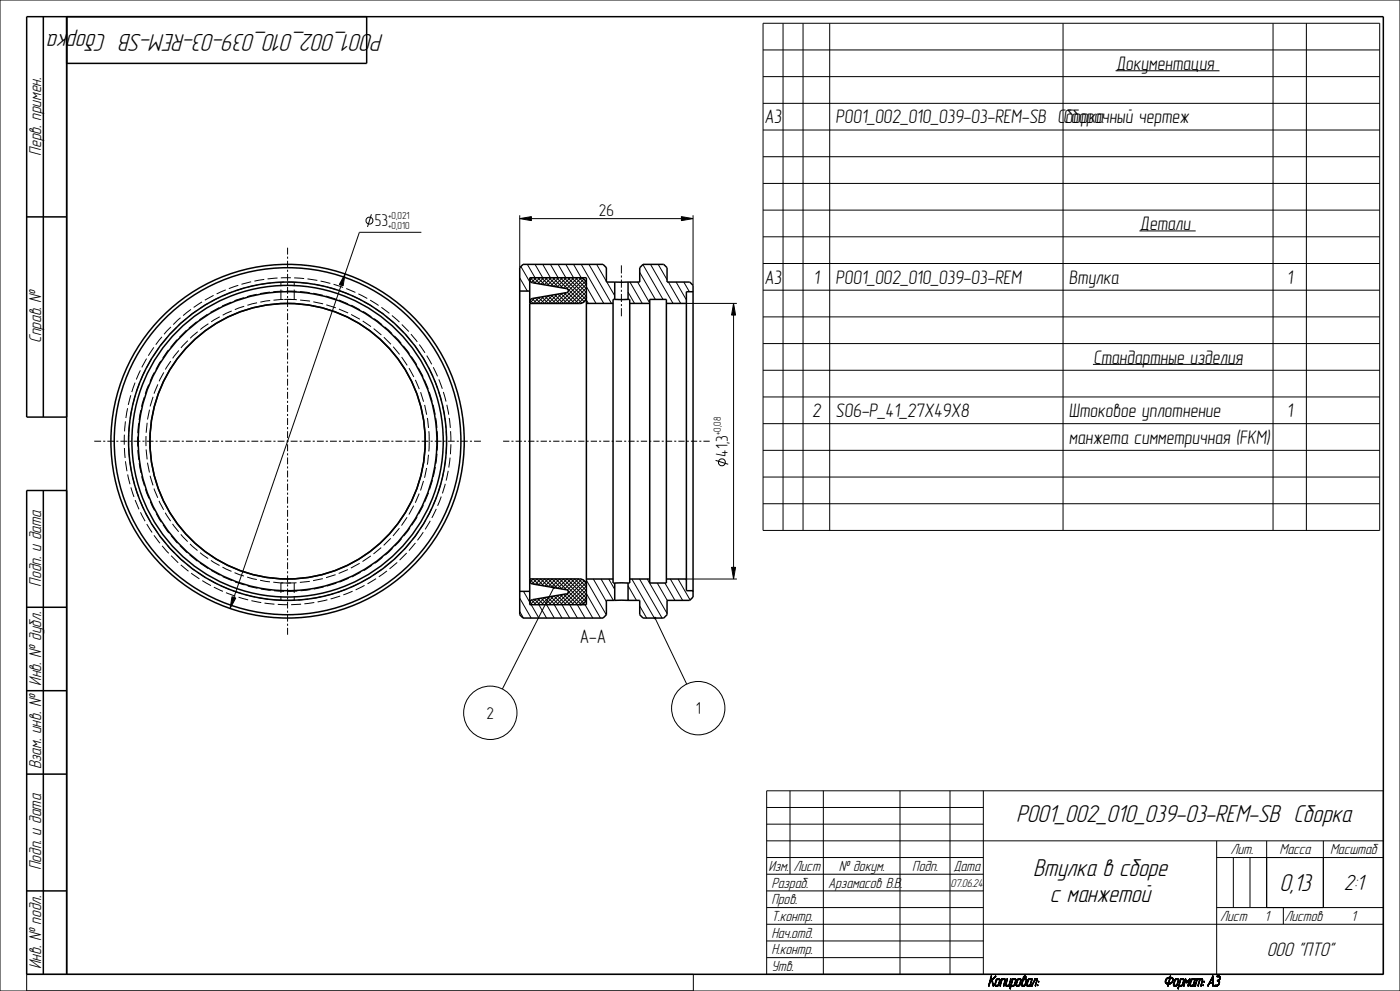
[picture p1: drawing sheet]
<svg xmlns="http://www.w3.org/2000/svg" width="420mm" height="297mm" viewBox="0 0 420 297" stroke-linecap="round" stroke-linejoin="round" font-family="sans-serif">
<g fill="#000">
<path d="M155.9 65.5l3.5-.6v1.2zM204.4 64.9l3.5 .6-3.5 .6zM103.5 82.1l-.6 3.5-1.1-.4zM220.1 90.9l.6 3.5h-1.2zM165.9 176l.4-.1v.4l-.4-.1zM219.5 170h1.2l-.6 3.5zM69.6 178.8l1.1 .4-1.7 3.1zM196.3 185.1l.4-.1v.4l-.4-.1zM349.5 294.1l.3-.1zM349.5 294.2l.3-.1zM349.5 294.4h.3zM349.6 294l.2-.2z"/>
<path d="M349.6 294.5h.3zM349.6 293.8l.3-.1zM349.6 294.6h.4zM349.7 293.6l.3-.1zM349.7 294.6h.4zM349.8 293.5l.2-.1zM349.5 294.1h.3zM349.5 294.2l.3 .1zM349.6 294h.2zM349.6 293.8h.2l-.2 .2zM349.9 293.3h.4zM349.7 293.6l.2 .1-.3 .1z"/>
<path d="M349.9 294.8h1.3zM349.8 293.5h.2l-.3 .1zM350 293.2h.5zM349.8 293.5l.3-.2zM349.9 293.3h.2l-.3 .2zM349.8 294.7h.5zM350.2 293.1h1.6zM350.1 294.9l.9-.1zM349.8 294.7h.7zM350.6 294.9l-.1 .5h-.2zM350.3 295.5l.2-.1zM350.3 295.5h.2z"/>
<path d="M350.4 293h1.3zM349.9 293.3l.5-.1zM350.2 294.9l.8-.1zM351.1 293.2l-.4 1.5h-.2zM349.8 294.7h.9zM350.5 292.9h1zM350.3 295.4h.2zM350.5 293.2l1.3-.1zM350.4 294.9l.6-.1zM350.4 294.9h.2l-.3 .5zM349.8 294.7h1.1zM350.6 293.2l1.2-.1z"/>
<path d="M350.6 294.9l.4-.1zM350.8 294.9l.2-.1zM351.2 292.6l-.3 .3zM350.5 292.9h.6zM350.5 292.9h.4zM350.9 294.7l.6-.1zM351 292.6h.2zM351 292.5h.2zM350.8 293.2l1-.1zM350.8 293.2h.3l-.6 1.5zM350.5 292.9h.8zM350.1 294.9l1-.1z"/>
<path d="M349.9 294.8h1.2zM351.2 294.6l.5-.1zM351 292.6h.2l-.3 .3zM351.1 293.2l.7-.1zM349.8 294.7h1.6zM349.9 294.8l1.5-.1zM351.3 293.2l.5-.1zM351.4 293.2h.5zM351.5 294.4l.3-.1-.4 .2zM351.4 294.5l.4-.2zM350.4 293l1.1-.1zM351 294.6h.5z"/>
<path d="M351.6 294.3l.3-.1zM351.5 293.2h.4zM351.6 293.3h.4zM350.2 293.1l1.5-.1zM351.7 294.1l.2-.1zM351.3 294.5h.4zM351.7 293.3l.3 .1zM351.7 294l.3-.2zM351.8 293.4l.2 .1zM351.8 293.8l.2-.1zM350 293.2l1.8-.1zM351.8 293.6l.2-.1z"/>
<path d="M351.8 293.7l.2-.1zM351.6 294.3h.2zM351.7 294.1l.2 .1zM351.7 294h.2zM351.8 293.8h.2l-.3 .2zM352.6 293.8l-.4 1.3h-.2zM352 295.2h.3zM352 295.3h.4zM351.8 293.6h.2zM351.8 293.7h.2zM352 295.4l1.2-.1zM352.1 295.5l1-.1z"/>
<path d="M352.2 295.5h.8zM352 295.2l.2-.1zM352 295.1h.2zM352 295.3h.3zM352.3 293.8l.3-.1zM352.3 295.5h.6zM352.3 293.7h.4zM352.4 293.6h.3zM352 295.4l.8-.1zM352.5 293.5l1-.1zM352.5 293.5h1.1zM352.3 293.8h.3l-.6 1.3z"/>
<path d="M352.3 293.7h.3zM352.4 293.6l.3 .1zM352.7 293.4h.8zM352.8 295.5h.1zM352.5 293.6l1.1-.1zM352.4 293.6h.4zM352.8 295.3l.4-.1zM352.7 293.4h.6zM352.7 293.4h.2zM352.2 295.5h.7zM353 295.2h.3zM352.1 295.5h.9z"/>
<path d="M353.1 295.2l.2-.1zM353.6 293.8l-.3 1.3h-.2zM352 295.4h1.1zM352.8 293.6l.8-.1zM353.2 293.6h.4zM352.9 295.3l.3-.1zM352.7 293.4h.7zM353.1 295.1h.2zM353.7 295.5l-.2 .8h-.1zM353.4 296.3h.1zM353.3 293.6h.3zM353.4 293.7l.2-.1z"/>
<path d="M353.4 293.7h.2zM353.4 293.8l.2-.1zM352.6 293.4h.9zM353.4 293.8h.2l-.5 1.3zM353.8 295.3h.6l-.7 .2zM353.8 295.3l-.4 1zM354 293.5h1.2zM354.1 293.4h1zM354.1 293.4h.8zM354.2 293.6l-.8 2.7zM354 293.5l.2 .1-.8 2.7zM353.7 295.5h.9z"/>
<path d="M354.4 295.5h.2zM353.7 295.5l.8-.2zM354.5 295.3l.4-.1zM353.7 295.5l1.1-.2zM354.6 295.2h.3zM354.7 295.2l.2-.1zM355.3 293.8l-.4 1.3h-.2zM353.7 295.5l1-.1zM354.2 293.6l1-.1zM354.9 293.6h.4zM354.7 295.2h.2zM354.1 293.4h.9z"/>
<path d="M354.7 295.1h.2zM355 293.6h.3zM355 293.7l.3-.1zM355 293.7h.3zM355 293.8l.3-.1zM355.7 293.8l-.4 1.6h-.2zM355.1 295.4h.2zM355.1 295.5h.2zM355 293.8h.3l-.6 1.3zM355.1 295.4l.2 .1zM355.6 293.4h.1zM355.5 293.5l.2-.1v.4z"/>
<path d="M355.7 293.4l.4 .8-.4-.4zM355.5 293.5l.2 .3-.6 1.6zM356.1 294.2l.6-.4-.8 .7zM355.9 294.5l.8-.7zM355.7 293.8l.4 .4-.2 .3zM355.9 294.5h.2zM357.1 293.5l-.8 1.9 .4-1.6zM357.1 293.5l-.5 1.9h-.3zM356.3 295.5l.3-.1zM356.4 295.5h.1zM356.3 295.5h.2zM356.3 295.4h.3z"/>
<path d="M356.9 293.4h.1zM357.5 293.8l-.4 1.3h-.2zM356.9 295.2h.3zM356.9 295.3h.4zM356.1 294.2l1-.8zM356.9 293.4h.1l-.9 .8zM356.1 294.2l1-.7zM357 295.5l.9-.1zM357.1 295.5l.8-.1zM356.9 295.2l.2-.1zM356.9 295.1h.2zM356.9 295.3h.3z"/>
<path d="M357.2 293.8l.3-.1zM357.2 295.5h.7zM357.2 293.7h.4zM357.3 293.6h.3zM356.9 295.4l.8-.1zM357.4 293.6l1.2-.1zM357.2 293.8h.3l-.6 1.3zM357.2 293.7h.3zM357.5 293.4h1.1zM357.3 293.6l.3 .1zM357.6 293.4h1zM357.7 295.5h.2z"/>
<path d="M357.3 293.6h.4zM357.4 293.6h.3zM357.7 295.3h.6zM356.9 295.4l1.4-.1zM357.6 293.4h.9zM357.6 293.4h.2zM357.8 295.3l.4-.1zM357.8 295.3h.4zM357.1 295.5h.8zM358 295.2h.2zM358.3 293.6l.3-.1-.6 1.6zM358.6 293.5l-.4 1.6h-.2z"/>
<path d="M356.9 295.4h1.4zM358 295.4h.3zM357 295.5l1-.1zM356.9 295.4h1.1zM358.1 295.4h.2zM358.1 295.5l.2-.1zM358.1 295.5h.2zM358 295.2l.2-.1zM358 295.1h.2zM357.9 295.2h.3zM357.7 295.3h.5zM357.7 293.6l.9-.1z"/>
<path d="M359.2 293.6l-.5 1.8h-.2zM358.5 295.4h.2zM358.5 295.5h.2zM357.4 293.5l1.2-.1zM358.5 295.4l.2 .1zM359 293.5h1.8zM359 293.4h1.7zM359 293.4h1.5zM359 293.5l.2 .1-.7 1.8zM360 293.6l-.4 1.8h-.2zM359.4 295.5l.2-.1zM359.4 295.5h.2z"/>
<path d="M359.4 295.5h.1zM359.4 295.4h.2zM359.2 293.6l1.6-.1zM359.8 293.6l1-.1zM359.8 293.6h.2l-.6 1.8zM360.2 295.5l.2-.1zM360.8 293.8l-.4 1.6h-.2zM360.2 295.5h.2zM360.2 295.4h.2zM360 293.6l.8-.1zM360.5 293.6h.3zM359 293.4h1.6z"/>
<path d="M360.6 293.7h.3zM360.6 293.8l.3-.1zM360.6 293.8h.2l-.6 1.6zM360.8 295.3h.3zM360.9 295.2h.2zM360.9 295.3l.2-.1zM360.9 295.4l.1-.1zM360.9 295.4h.1zM360.8 295.3h.2zM360.9 295.3h.2zM361.1 294.2l.2-.1zM361.1 294.2h.2z"/>
<path d="M361.1 294.3l.2-.1zM361.2 294.1h.1zM361.1 294.3h.2zM362.9 294.7l-.6 .7zM362.3 295.5l.2-.1zM362.3 295.4h.2zM363 294.4h.8l-.9 .3zM363 294.4l-.7 1zM363.7 292.6h.3zM363.7 293l-1.4 2.4zM364 292.6l-.2 1.8-.1-1.4zM363.8 292.6l.2-.1z"/>
<path d="M362.9 294.7l.9-.3v.3zM363.8 295.4h.2zM363.8 295.5h.2zM363.8 292.6h.2zM364 292.6l-1.7 2.8zM363.7 292.6h.3l-1.7 2.8zM363.8 295.4l.2 .1zM363.8 294.7l.2 .7h-.2zM364.4 295.4l1.1-.1zM364.3 295.4l1.2-.1zM364.3 295.4h1.1zM364.3 295.5l1.1-.1z"/>
<path d="M364.4 295.3h.7zM364.4 295.5h.8zM365 295.5h.2zM364.4 295.3h.6zM365.1 292.6h.9zM365.1 292.7h.9zM365.1 292.6h.7zM365.1 295.3l.5-.1zM365.1 293.9l.7 .1zM365.2 293.8l.6-.1zM365.2 293.9l.6-.2zM365.2 293.9h.6z"/>
<path d="M365.1 292.6l.5-.1zM365.2 294h.6zM364.3 295.5h.9zM365.2 293.8h.2zM365.3 295.2l.4-.1zM365.4 293.8l.4-.1zM365.4 294h.4zM365.4 295.1l.3-.1zM364.4 295.3h1.1zM365.5 293.7h.4zM365.5 295l.3-.1zM365.5 294.1l.3-.1z"/>
<path d="M365.6 294.1h.3zM365.9 294.4l-.1 .5h-.2zM365.2 295.3l.4-.1zM365.1 292.6l.7-.1zM365.6 294.1l.3 .1zM365.6 292.7h.4zM365.7 294.2l.2 .1zM365.7 294.4h.2zM365.2 293.9h.5zM365.7 294.3h.2zM365.7 294.4l.2-.1zM365.4 295.2l.3-.1z"/>
<path d="M365.7 293.6h.3zM365.7 292.7h.3zM365.7 292.8h.4zM365.5 295h.2zM365.8 293.5h.2zM365.8 292.8h.3zM365.6 294.9h.2zM365.8 293.4h.3zM365.8 293.4l.3-.2zM365.5 293.8l.3-.1zM365.8 292.9l.3-.1zM365.9 292.9h.2z"/>
<path d="M365.9 293h.2zM365.9 293.1l.2-.1zM365.9 293.2l.2-.1zM365.7 294.4h.2l-.3 .5zM365.6 293.7h.3zM365.8 293.5l.2 .1zM365.8 293.5l.2-.1zM365.8 293.4h.2zM365.9 293.2h.2l-.3 .2zM365.9 293l.2-.1zM365.9 293.1h.2z"/>
</g>
<g fill="none" stroke="#000" stroke-width=".3">
<path d="M0 0h420v297h-420zM228.9 7h185v152h-185zM228.9 15h185M234.9 7v152M240.9 7v152M248.9 7v152M318.9 7v152M381.9 7v152M391.9 7v152M228.9 23h185M228.9 31h185M228.9 39h185"/>
<path d="M334.7 21.2h31.1M228.9 47h185M228.9 55h185M111.4 64.2l-1.1 3.8M126.4 69.6h-18.6l-4.3 12.5M155.9 65.5l3.5-.6v1.2zM155.9 64.5v15.7M156.3 79.9l2.6 4.6M158.2 79.2l2.3 4M159.4 65.5h45M160.5 79.2l2.3 4M162.8 79.2l2.3 4"/>
<path d="M165.1 79.2l2.3 4M167.4 79.2l2.3 4M169.7 79.2l2.4 4M172.1 79.2l2.3 4M174.4 79.2l6.7 11.7M176.7 79.2l6.7 11.7M179 79.2l2.9 5.1M192.9 79.3l6 10.4M195.2 79.2l6.7 11.7M197.5 79.2l2.6 4.6M204.4 64.9l3.5 .6-3.5 .6zM207.9 64.5v21"/>
<path d="M228.9 63h185M228.9 71h185M228.9 79h185M341.8 69.2h16.9M102.4 85.4l-32.2 93.6M103.5 82.1l-.6 3.5-1.1-.4zM155.9 83.3l2.3 3.9M159 90l1 1M159 83.2l1.7 1.7M159.6 89.5l1.5 1.5M159.7 83.2l-.7 .8M160.2 83.2l1.9 1.9"/>
<path d="M160.4 89.3l-1.5 1.5M160.6 89.3l1.6 1.7M160.9 83.2l-1.4 1.4M161.3 83.2l2.1 2.2M161.8 89.1l-1.9 1.9M162 83.2l-1.6 1.6M162.4 83.2l2.4 2.4M163.1 83.2l-1.8 1.8M163.1 88.9l-2 2.1M163.6 83.2l2.6 2.6 2.6-2.6M164.3 83.2l-2 2M164.7 83.2l2.8 2.9"/>
<path d="M165.4 83.2l-2.1 2.1M165.4 88.5l2.5 2.5M165.8 83.2l3.1 3.1M165.9 88.4l-2.6 2.6-1.8-1.9M166.4 88.3l2.6 2.7M166.5 83.2l-2.3 2.3M166.9 83.2l7.7 7.6M167.2 88.2l-2.8 2.8-1.9-2M167.3 88.1l2.9 2.9M167.7 83.2l-2.5 2.5M168.1 83.2l7.2 7.2M168.3 88l3 3"/>
<path d="M168.6 87.9l-3 3.1-2.1-2.2M169.2 83.2l6.5 6.5M169.3 87.8l3.1 3.2M169.9 83.2l-2.8 2.8M170 87.7l-3.2 3.3-2.3-2.4-2.3 2.4M170.2 87.6l3.3 3.4M170.3 83.2l5.6 5.6M171 83.2l-2.9 3M171.5 83.2l4.4 4.5M172.2 83.2l-3.1 3.1M172.6 83.2l3.3 3.3M173.3 83.2l-3.3 3.3"/>
<path d="M173.7 83.2l2.2 2.2M174.4 83.3l-3.9 3.9M175.1 83.7l-7.3 7.3M175.6 90l-.7 .7M175.7 84.3l-6.7 6.7M175.9 85.2l-5.8 5.8M175.9 86.3l-4.7 4.7M175.9 87.4l-3.5 3.6M175.9 88.5l-2.4 2.5M175.9 89.9l.6 1M175.9 85.9l2.9 5M181.8 80.1l.1 .2"/>
<path d="M182 84.5l2.4 4.1M184.4 84.5v.1M188.4 87.6l2 3.3M189 84.5l3.7 6.4M191.3 84.5l3.6 6.3M191.9 81.6l4.7 8.1M200.5 84.5l3.7 6.4M202.8 84.5l3.1 5.4M205.1 84.5l1.7 2.9M205.9 90.9h15.2M220.1 90.9l.6 3.5h-1.2zM220.1 94.4v75.6"/>
<path d="M228.9 87h185M228.9 95h185M228.9 103h185M228.9 111h185M228.9 119h185M327.9 109.2h44.7M214.7 138l3.8 1.1M228.9 127h185M228.9 135h185M228.9 143h185M228.9 151h185M69.6 178.8l1.1 .4-1.7 3.1z"/>
<path d="M155.9 179.3l3.5 5.9M157 177.2l2 3.3 .7 .7M158.9 173.6l1.5 1.5M159.5 179.8l1.4 1.4M159.9 173.5l1.9 1.9M160 173.5l-1 .9M160.4 179.6l1.6 1.6M160.7 179.6l-1.7 1.6M161.1 173.5l2 2.1M161.1 173.5l-1.5 1.5M161.3 179.4l1.8 1.8M161.5 175.3l1.8-1.8 2.6 2.6"/>
<path d="M162.1 179.3l-1.9 1.9M162.2 173.5l2.3 2.3 2.3-2.3 3.2 3.3M162.2 173.5l-1.6 1.7M162.3 179.3l2 1.9M162.5 175.5l1.9-2 2.8 2.8M163.3 179.1l2.1 2.1M163.4 179.1l-2.1 2.1M163.5 175.6l2.1-2.1 3 3M164.2 178.9l2.3 2.3M164.8 178.9l-2.4 2.3M165.2 178.8l2.5 2.4M165.9 176l.4-.1v.4l-.4-.1z"/>
<path d="M166 176.3l-15.3 30.2M167.1 178.5l2.8 2.7M167.5 178.4l-2.8 2.8M167.8 173.5l7.3 7.3M167.9 173.5l-2.5 2.5M168.1 178.3l2.9 2.9M168.9 178.1l-3.1 3.1M169 173.5l6.7 6.7M169 173.5l-2.6 2.6M169.1 178.1l3.1 3.1M170 178l3.3 3.2M170.1 173.5l5.8 5.8"/>
<path d="M170.2 173.5l-2.9 2.8M170.5 177.3l3.9 3.9M171.2 173.5l4.7 4.7M171.3 173.5l-3 3M172.4 173.5l3.5 3.6M172.4 173.5l-3.1 3.1M173.5 173.5l2.4 2.4M173.5 173.5l-3.3 3.4M174.6 173.6l-7.7 7.6M174.9 173.8l.7 .7M175.3 174.1l-7.2 7.1M175.7 174.7l-6.5 6.5"/>
<path d="M175.9 173.9l6 10.4M175.9 175.7l-5.6 5.5M175.9 176.8l-4.4 4.4M175.9 179.1l-2.2 2.1M178 173.5l3.9 6.8M180.3 173.5l3.7 6.4M182.6 173.5l1.8 3.1M188.4 179.6l.2 .3M188.4 175.6l2.5 4.3M189.6 173.5l6.7 11.7M191.9 173.5l6.7 11.7M194.2 173.5l5.9 10.3"/>
<path d="M197.2 174.7l3 5.2M199.5 174.7l3 5.2M201.1 173.5l3.7 6.4M203.4 173.5l3.6 6.3M205.7 173.5l.2 .4M205.9 173.5h15.2M207.7 177l.2 .3M219.5 170h1.2l-.6 3.5zM155.9 183.3l1.1 1.9M159.4 181.2l2.3 4M161.7 181.2l2.3 4M163.6 181.2l2.6-2.6 2.6 2.6"/>
<path d="M164 181.2l2.3 4M166.3 181.2l2.3 4M168.6 181.2l2.3 4M170.9 181.2l2.3 4M172.6 181.2l3.3-3.3 4.2 7.3M173.2 181.2l2.3 4M175.5 181.2l2.3 4M191.9 181.6l2.1 3.6M196.3 185.1l.4-.1v.4l-.4-.1zM196.6 185.5l9.4 19.5M230 237h185v55h-185zM237 237v25"/>
<path d="M247 237v55M270 237v55M285 237v55M295 237v55M230 242h65M230 247h65M230 252h185M230 257h65M365 257h50M365 252v40M370 257v15M375 257v15"/>
<path d="M380 252v20M397 252v20M230 262h65M230 267h65M230 272h65M230 277h185M365 272h50M385 272v5M8 297v-5h200v5M230 282h65M230 287h65M349.5 294.1l.3-.1z"/>
<path d="M349.5 294.1h.3zM349.5 294.2l.3-.1zM349.5 294.2l.3 .1zM349.5 294.4h.3zM349.6 294l.2-.2zM349.6 294h.2zM349.6 294.5h.3zM349.6 293.8l.3-.1zM349.6 293.8h.2l-.2 .2zM349.6 294.6h.4zM349.7 293.6l.3-.1zM349.7 293.6l.2 .1-.3 .1z"/>
<path d="M349.7 294.6h.4zM349.8 293.5l.3-.2zM349.8 293.5l.2-.1zM349.8 293.5h.2l-.3 .1zM349.8 294.7h1.1zM349.8 294.7h.9zM349.8 294.7h.7zM349.8 294.7h.5zM349.8 294.7h1.6zM349.9 293.3l.5-.1zM349.9 293.3h.4zM349.9 293.3h.2l-.3 .2z"/>
<path d="M349.9 294.8l1.5-.1zM349.9 294.8h1.3zM349.9 294.8h1.2zM350 293.2l1.8-.1zM350 293.2h.5zM350.1 294.9l1-.1zM350.1 294.9l.9-.1zM350.2 293.1l1.5-.1zM350.2 293.1h1.6zM350.2 294.9l.8-.1zM350.3 295.4h.2zM350.3 295.5l.2-.1z"/>
<path d="M350.3 295.5h.2zM350.5 295.5h.1M350.4 293l1.1-.1zM350.4 293h1.3zM350.4 295.5h.1M350.4 294.9l.6-.1zM350.4 294.9h.2l-.3 .5zM350.5 292.9h.8zM350.5 292.9h.6zM350.5 292.9h.4zM350.5 292.9h1zM350.5 293.2l1.3-.1z"/>
<path d="M350.6 293.2l1.2-.1zM350.6 294.9l.4-.1zM350.6 294.9l-.1 .5h-.2zM350.8 293.2l1-.1zM350.8 293.2h.3l-.6 1.5zM350.8 294.9l.2-.1zM350.9 294.7l.6-.1zM351 292.6h.2zM351 292.6h.2l-.3 .3zM351.1 292.5h.1M351 292.5h.2zM351 294.6h.5z"/>
<path d="M351.1 293.2l.7-.1zM351.1 293.2l-.4 1.5h-.2zM351.2 294.6l.5-.1zM351.2 292.6l-.3 .3zM351.3 294.5h.4zM351.3 293.2l.5-.1zM351.4 293.2h.5zM351.4 294.5l.4-.2zM351.5 294.4l.3-.1-.4 .2zM351.5 293.2h.4zM351.6 294.3l.3-.1zM351.6 294.3h.2z"/>
<path d="M351.6 293.3h.4zM351.7 294.1l.2-.1zM351.7 294.1l.2 .1zM351.7 293.3l.3 .1zM351.7 294l.3-.2zM351.7 294h.2zM351.8 293.4l.2 .1zM351.8 293.8l.2-.1zM351.8 293.8h.2l-.3 .2zM351.8 293.6l.2-.1zM351.8 293.6h.2zM351.8 293.7l.2-.1z"/>
<path d="M351.8 293.7h.2zM352 295.2l.2-.1zM352 295.1h.2zM352 295.2h.3zM352 295.3h.3zM352 295.3h.4zM352 295.4l1.2-.1zM352 295.4l.8-.1zM352 295.4h1.1zM352.1 295.5l1-.1zM352.1 295.5h.9zM352.2 295.5h.8z"/>
<path d="M352.2 295.5h.7zM352.3 295.5h.6zM352.3 293.8l.3-.1zM352.3 293.8h.3l-.6 1.3zM352.3 293.7h.4zM352.3 293.7h.3zM352.4 293.6h.4zM352.4 293.6h.3zM352.4 293.6l.3 .1zM352.5 293.6l1.1-.1zM352.5 293.5l1-.1zM352.5 293.5h1.1z"/>
<path d="M352.6 293.8l-.4 1.3h-.2zM352.6 293.4h.9zM352.7 293.4h.7zM352.7 293.4h.6zM352.7 293.4h.2zM352.7 293.4h.8zM352.8 295.5h.1zM352.8 293.6l.8-.1zM352.8 295.3l.4-.1zM352.9 295.3l.3-.1zM353 295.2h.3zM353.1 295.2l.2-.1z"/>
<path d="M353.1 295.1h.2zM353.2 293.6h.4zM353.3 293.6h.3zM353.4 296.3h.1zM353.4 293.7l.2-.1zM353.4 293.7h.2zM353.5 296.3h.1M353.4 293.8l.2-.1zM353.4 293.8h.2l-.5 1.3zM353.6 293.8l-.3 1.3h-.2zM353.7 295.5h.9zM353.7 295.5l1-.1z"/>
<path d="M353.7 295.5l1.1-.2zM353.7 295.5l.8-.2zM353.7 295.5l-.2 .8h-.1zM353.8 295.3h.6l-.7 .2zM353.8 295.3l-.4 1zM354 293.5h1.2zM354 293.5l.2 .1-.8 2.7zM354.1 293.4h1zM354.1 293.4h.9zM354.1 293.4h.8zM354.2 293.4h.1M354.2 293.6l1-.1z"/>
<path d="M354.2 293.6l-.8 2.7zM354.4 295.5h.2zM354.5 295.3l.4-.1zM354.6 295.2h.3zM354.7 295.2l.2-.1zM354.7 295.2h.2zM354.7 295.1h.2zM354.9 293.6h.4zM355 293.6h.3zM355 293.7l.3-.1zM355 293.7h.3zM355 293.8l.3-.1z"/>
<path d="M355 293.8h.3l-.6 1.3zM355.1 295.4h.2zM355.1 295.4l.2 .1zM355.1 295.5h.2zM355.2 295.5h.1M355.1 295.5h.1M355.3 293.8l-.4 1.3h-.2zM355.5 293.5l.2-.1v.4zM355.5 293.5l.2 .3-.6 1.6zM355.6 293.4h.1zM355.7 293.4h.1M355.6 293.4h.1"/>
<path d="M355.7 293.8l.4 .4-.2 .3zM355.7 293.8l-.4 1.6h-.2zM355.7 293.4l.4 .8-.4-.4zM355.9 294.5l.8-.7zM355.9 294.5h.2zM356 294.5h.1M356.1 294.5h.1M356.1 294.2l1-.7zM356.1 294.2l1-.8zM356.1 294.2l.6-.4-.8 .7zM356.3 295.4h.3zM356.3 295.5l.3-.1z"/>
<path d="M356.3 295.5h.2zM356.4 295.5h.1zM356.4 295.5h.1M356.9 293.4h.1zM357 293.4h.1M356.9 293.4h.1l-.9 .8zM356.9 295.2l.2-.1zM356.9 295.1h.2zM356.9 295.2h.3zM356.9 295.3h.3zM356.9 295.3h.4zM356.9 293.4h.1"/>
<path d="M356.9 295.4l1.4-.1zM356.9 295.4l.8-.1zM356.9 295.4h1.4zM356.9 295.4h1.1zM357 295.5l1-.1zM357 295.5l.9-.1zM357.1 293.5l-.8 1.9 .4-1.6zM357.1 293.5l-.5 1.9h-.3zM357.1 295.5l.8-.1zM357.1 295.5h.8zM357.2 295.5h.7zM357.2 293.8l.3-.1z"/>
<path d="M357.2 293.8h.3l-.6 1.3zM357.2 293.7h.4zM357.2 293.7h.3zM357.3 293.6h.4zM357.3 293.6h.3zM357.3 293.6l.3 .1zM357.4 293.6h.3zM357.4 293.6l1.2-.1zM357.4 293.5l1.2-.1zM357.5 293.8l-.4 1.3h-.2zM357.5 293.4h1.1zM357.6 293.4h1z"/>
<path d="M357.6 293.4h.9zM357.6 293.4h.2zM357.7 295.5h.2zM357.7 293.6l.9-.1zM357.7 295.3h.5zM357.7 295.3h.6zM357.8 295.3l.4-.1zM357.8 295.3h.4zM357.9 295.2h.3zM358 295.2l.2-.1zM358 295.2h.2zM358 295.1h.2z"/>
<path d="M358 295.4h.3zM358.1 295.4h.2zM358.1 295.5l.2-.1zM358.1 295.5h.2zM358.2 295.5h.1M358.3 293.6l.3-.1-.6 1.6zM358.5 295.4h.2zM358.5 295.4l.2 .1zM358.5 295.5h.2zM358.7 295.5h.1M358.6 295.5h.1M358.6 293.5l-.4 1.6h-.2z"/>
<path d="M359 293.5h1.8zM359 293.5l.2 .1-.7 1.8zM359 293.4h1.7zM359 293.4h1.6zM359 293.4h1.5zM359.1 293.4h.1M359.2 293.6l1.6-.1zM359.2 293.6l-.5 1.8h-.2zM359.4 295.4h.2zM359.4 295.5l.2-.1zM359.4 295.5h.2zM359.4 295.5h.1z"/>
<path d="M359.4 295.5h.1M359.8 293.6l1-.1zM359.8 293.6h.2l-.6 1.8zM360 293.6l.8-.1zM360 293.6l-.4 1.8h-.2zM360.2 295.5l.2-.1zM360.2 295.5h.2zM360.2 295.4h.2zM360.3 295.5h.1M360.5 293.6h.3zM360.6 293.7h.3zM360.6 293.8l.3-.1z"/>
<path d="M360.6 293.8h.2l-.6 1.6zM360.8 293.8l-.4 1.6h-.2zM360.8 295.3h.3zM360.8 295.3h.2zM360.9 295.2h.2zM360.9 295.3l.2-.1zM360.9 295.3h.2zM360.9 295.4l.1-.1zM360.9 295.4h.1zM360.9 295.4h.1M361 295.2h.1M360.9 295.2h.1"/>
<path d="M361.1 294.2h.2zM361.1 294.3l.2-.1zM361.1 294.3h.2zM361.1 294.2l.2-.1zM361.3 294.1h.1M361.2 294.1h.1zM361.2 294.3h.1M362.3 295.4h.1M362.3 295.4h.2zM362.3 295.5l.2-.1zM362.5 295.5h.1M362.4 295.5h.1"/>
<path d="M362.9 294.7l.9-.3v.3zM362.9 294.7l-.6 .7zM363 294.4h.8l-.9 .3zM363 294.4l-.7 1zM363.7 292.6h.3zM363.7 293l-1.4 2.4zM363.7 292.6h.3l-1.7 2.8zM363.8 292.6l.2-.1zM363.8 292.6h.2zM363.8 295.4h.2zM363.8 294.7l.2 .7h-.2zM363.8 295.4l.2 .1z"/>
<path d="M363.9 292.5h.1M363.8 292.5h.1M364 292.5h.1M363.8 295.5h.2zM363.9 295.5h.1M363.9 292.6v2.8M364 292.6l-1.7 2.8zM364 292.6l-.2 1.8-.1-1.4zM364 292.6l-.2 2.1zM364 292.6v2.8l-.2-.7zM364.3 295.4l1.2-.1zM364.3 295.4h1.1z"/>
<path d="M364.3 295.5l1.1-.1zM364.3 295.5h.9zM364.4 295.4l1.1-.1zM364.4 295.3h.7zM364.4 295.3h1.1zM364.4 295.5h.8zM364.4 295.3h.6zM365 295.5h.2zM365.1 292.6h.9zM365.1 292.7h.9zM365.1 292.6l.7-.1zM365.1 292.6l.5-.1z"/>
<path d="M365.2 292.5h.1M365.1 292.6h.7zM365.1 295.3l.5-.1zM365.1 293.9l.7 .1zM365.2 293.9l.6-.2zM365.2 293.9h.5zM365.2 293.9h.6zM365.2 294h.6zM365.2 293.8h.2zM365.3 293.8h.1M365.2 293.8l.6-.1zM365.2 295.3l.4-.1z"/>
<path d="M365.3 295.2l.4-.1zM365.4 294h.4zM365.4 295.2l.3-.1zM365.4 293.8l.4-.1zM365.4 295.1l.3-.1zM365.5 293.8l.3-.1zM365.5 294.1l.3-.1zM365.5 293.7h.4zM365.5 295l.3-.1zM365.5 295h.2zM365.6 292.7h.4zM365.6 294.1h.3z"/>
<path d="M365.6 294.9h.2zM365.6 294.1l.3 .1zM365.6 293.7h.3zM365.7 292.7h.3zM365.7 294.2l.2 .1zM365.7 294.4h.2zM365.7 294.4h.2l-.3 .5zM365.7 294.3h.2zM365.7 294.4l.2-.1zM365.7 293.6h.3zM365.7 292.8h.4zM365.8 293.5h.2z"/>
<path d="M365.8 293.5l.2-.1zM365.8 293.5l.2 .1zM365.8 292.8h.3zM365.8 293.4h.3zM365.8 293.4h.2zM365.8 292.9l.3-.1zM365.8 293.4l.3-.2zM365.9 292.9h.2zM365.9 293l.2-.1zM365.9 293h.2zM365.9 293.1l.2-.1zM365.9 293.1h.2z"/>
<path d="M365.9 293.2l.2-.1zM365.9 293.2h.2l-.3 .2zM365.9 294.4l-.1 .5h-.2z"/>
<circle cx="110.8" cy="66.1" r="1.06"/>
<circle cx="216.6" cy="138.6" r="1.06"/>
<circle cx="147.1" cy="213.6" r="8"/>
<circle cx="209.5" cy="212.2" r="8"/>
</g>
<g fill="none" stroke="#000" stroke-width=".45">
<path d="M13 5v120M20 5v287M110 5v14h-90M8 65h12M192.9 79.2h6.2l1 1v4.3h6.8l1 1v93.4l-1 1h-6.8v4.3l-1 1h-6.2l-1-1v-4.3h-3.5v-5.2h.5v-85h-.5v-5.2h3.5v-4.3zM155.9 80.2l1-1h24l1 1v4.3h2.5v5.2h-.5v85h.5v5.2h-2.5v4.3l-1 1h-24l-1-1zM155.9 87.2h3M158.9 83.8a1 1 0 0 0 .8 .9l10.3 1.8a.6 .6 0 0 1 .5 .6 .6 .6 0 0 1-.5 .6l-10.3 1.8a1 1 0 0 0-.8 .9M173.9 83.2a2 2 0 0 1 2 2M175.9 89a2 2 0 0 1-2 2h-15v-7.8h17v98h-17v-7.7h15a2 2 0 0 1 2 2M175.9 90.9h8M188.9 90.9h6"/>
<path d="M194.9 89.7h5v85h-5zM199.9 90.9h6M207.9 87.4h-2v89.6h2M20 125h-12v-120h407v287h-407v-145h12M13 147v145M155.9 177.2h3M158.9 174a1 1 0 0 0 .8 1l10.3 1.8a.6 .6 0 0 1 .5 .6 .6 .6 0 0 1-.5 .6l-10.3 1.7a1 1 0 0 0-.8 1M175.9 179.2a2 2 0 0 1-2 2M175.9 173.5h8M188.9 173.5h6M199.9 173.5h6M8 182h12"/>
<path d="M8 207h12M8 232h12M8 267h12"/>
<circle cx="86.3" cy="132.2" r="53"/>
<circle cx="86.3" cy="132.2" r="52"/>
<circle cx="86.3" cy="132.2" r="47.7"/>
<circle cx="86.3" cy="132.2" r="46.7"/>
<circle cx="86.3" cy="132.2" r="44.8"/>
<circle cx="86.3" cy="132.2" r="41.3"/>
</g>
<path d="M128.8 132.2a42.5 42.5 0 0 0-63-37.2 42.5 42.5 0 0 0-2.4 73.1 42.5 42.5 0 0 0 65.3-33l.1-2.9M131.3 132.2a45 45 0 0 0-66.7-39.4 45 45 0 0 0-2.6 77.4 45 45 0 0 0 69.2-34.9l.1-3.1M135.3 132.2a49 49 0 0 0-72.6-42.9 49 49 0 0 0-2.8 84.2 49 49 0 0 0 75.3-37.9l.1-3.4" fill="none" stroke="#000" stroke-width=".3" stroke-dasharray="3 1" stroke-linecap="butt"/>
<!-- layer: AXES -->
<path d="M158.9 91v82.5M184.4 84.5h4M184.4 89.7h4M184.4 179.9h4M184.4 174.7h4" fill="none" stroke="#000" stroke-width=".45"/>
<g fill="none" stroke="#000" stroke-width=".3">
<path d="M86.3 74.2v2.1M86.3 76.9v.6M86.3 78.2v2M186.4 79.5v2.4M86.3 80.8v.7M86.3 82.1v2.1M86.3 84.8v.6M86.3 86v2.1M86.3 88.7v.6M86.3 89.9v2.1M86.3 92.6v.7M86.3 93.9v2"/>
<path d="M86.3 96.6v.6M86.3 97.8v2.1M186.4 82.6v.6M186.4 83.8v2.4M186.4 86.8v.7M186.4 88.1v2.4M186.4 91.1v.6M186.4 92.4v2.4M86.3 100.5v.6M86.3 101.7v2.1M86.3 104.4v.6M86.3 105.7v2"/>
<path d="M86.3 108.3v.7M86.3 109.6v2.1M86.3 112.3v.6M86.3 113.5v2.1M86.3 116.2v.6M86.3 117.4v2.1M28.3 132.2h2M31 132.2h.6M32.2 132.2h2.1M34.9 132.2h.6M36.1 132.2h2.1M38.8 132.2h.6"/>
<path d="M40.1 132.2h2M42.7 132.2h.7M44 132.2h2.1M46.7 132.2h.6M47.9 132.2h2.1M50.6 132.2h.6M51.8 132.2h2.1M54.5 132.2h.7M55.8 132.2h2M58.5 132.2h.6M59.7 132.2h2.1M62.4 132.2h.6"/>
<path d="M63.6 132.2h2.1M66.3 132.2h.6M67.6 132.2h2M70.2 132.2h.7M71.5 132.2h2.1M74.2 132.2h.6M75.4 132.2h2.1M78.1 132.2h.6M79.3 132.2h2.1M82 132.2h.7M83.3 132.2h2M86 132.2h.6"/>
<path d="M86.3 120.1v.7M86.3 121.4v2M86.3 124.1v.6M86.3 125.3v2.1M86.3 128v.6M86.3 129.2v2.1M86.3 131.9v.6M86.3 133.2v2M86.3 135.8v.7M86.3 137.1v2.1M86.3 139.8v.6M87.2 132.2h2.1"/>
<path d="M89.9 132.2h.6M91.1 132.2h2.1M93.8 132.2h.6M95.1 132.2h2M97.7 132.2h.7M99 132.2h2.1M101.7 132.2h.6M102.9 132.2h2.1M105.6 132.2h.6M106.8 132.2h2.1M109.5 132.2h.7M110.8 132.2h2"/>
<path d="M113.5 132.2h.6M114.7 132.2h2.1M117.4 132.2h.6M118.6 132.2h2.1M121.3 132.2h.6M122.6 132.2h2M125.2 132.2h.7M126.5 132.2h2.1M129.2 132.2h.6M130.4 132.2h2.1M133.1 132.2h.6M134.4 132.2h2"/>
<path d="M137 132.2h.7M138.3 132.2h2M141 132.2h.6M142.2 132.2h2.1M150.9 132.2h1.9M153.4 132.2h.7M154.7 132.2h1.9M157.2 132.2h.6M158.4 132.2h1.9M160.9 132.2h.7M162.2 132.2h1.9M164.7 132.2h.6"/>
<path d="M165.9 132.2h1.9M168.5 132.2h.6M169.7 132.2h1.9M172.2 132.2h.6M173.5 132.2h1.8M176 132.2h.6M177.2 132.2h1.9M179.7 132.2h.6M181 132.2h1.9M183.5 132.2h.6M184.7 132.2h1.9M187.2 132.2h.7"/>
<path d="M188.5 132.2h1.9M191 132.2h.6M192.2 132.2h1.9M194.8 132.2h.6M196 132.2h1.9M198.5 132.2h.6M199.8 132.2h1.8M202.3 132.2h.6M203.5 132.2h1.9M206 132.2h.6M207.3 132.2h1.9M209.8 132.2h.6"/>
<path d="M211 132.2h1.9M86.3 141v2.1M86.3 143.7v.6M86.3 144.9v2.1M86.3 147.6v.7M86.3 148.9v2M86.3 151.6v.6M86.3 152.8v2.1M86.3 155.5v.6M86.3 156.7v2.1M86.3 159.4v.6M86.3 160.7v2"/>
<path d="M86.3 163.4v.6M86.3 164.6v2.1M86.3 167.3v.6M86.3 168.5v2.1M86.3 171.2v.6M86.3 172.5v2M86.3 175.1v.7M86.3 176.4v2M86.3 179.1v.6M86.3 180.3v2.1M86.3 183v.6M86.3 184.2v2.1"/>
<path d="M86.3 186.9v.6M86.3 188.2v2"/>
</g>
<path d="M84.3 89.8v-5.2M88.3 89.8v-5.2M88.3 89.8h-4M134 132.2a47.7 47.7 0 0 0-70.7-41.8 47.7 47.7 0 0 0-2.7 82.1 47.7 47.7 0 0 0 73.3-37l.1-3.3M84.3 174.7v5.2M84.3 174.7h4M88.3 174.7v5.2" fill="none" stroke="#000" stroke-width=".3" stroke-dasharray="3 1" stroke-linecap="butt"/>
<g font-size="7.6">
<text x="115.2" y="10.1" transform="rotate(-180 115.2 10.1)">Р001_002_010_039-03-REM-SB Сборка</text>
<text x="304.8" y="246.4">Р001_002_010_039-03-REM-SB Сборка</text>
<text x="310" y="262.6">Втулка в сборе</text>
<text x="383.9" y="267.1">0,13</text>
<text x="315" y="270.3">с манжетой</text>
</g>
<text font-size="6.8" x="403.1" y="266.8">2:1</text>
<text font-size="6.1" x="380" y="286.6">ООО &quot;ПТО&quot;</text>
<g font-size="5.9">
<text x="334.8" y="21">Документация</text>
<text x="229.3" y="37">А3</text>
<text x="250.7" y="37">Р001_002_010_039-03-REM-SB Сборка</text>
<text x="319" y="37">Сборочный чертеж</text>
<text x="342" y="69">Детали</text>
<text x="229.3" y="85">А3</text>
<text x="244.1" y="85">1</text>
<text x="250.7" y="85">Р001_002_010_039-03-REM</text>
<text x="320.7" y="85">Втулка</text>
<text x="386.1" y="85">1</text>
<text x="328" y="109">Стандартные изделия</text>
<text x="243.6" y="125">2</text>
<text x="250.7" y="125">S06-P_41_27X49X8</text>
<text x="320.7" y="125">Штоковое уплотнение</text>
<text x="386.1" y="125">1</text>
<text x="320.7" y="133">манжета симметричная (FКM)</text>
<text x="173.9" y="192.8">А-А</text>
</g>
<g font-size="5.3">
<text x="12.3" y="46.6" transform="rotate(-90 12.3 46.6)">Перв. примен.</text>
<text x="12.3" y="102.8" transform="rotate(-90 12.3 102.8)">Справ. №</text>
<text x="12.3" y="175.8" transform="rotate(-90 12.3 175.8)">Подп. и дата</text>
<text x="12.3" y="205.5" transform="rotate(-90 12.3 205.5)">Инв. № дубл.</text>
<text x="12.3" y="230.6" transform="rotate(-90 12.3 230.6)">Взам. инв. №</text>
<text x="12.3" y="260.8" transform="rotate(-90 12.3 260.8)">Подп. и дата</text>
<text x="12.3" y="290.5" transform="rotate(-90 12.3 290.5)">Инв. № подл.</text>
</g>
<g font-size="5.1">
<text x="179.7" y="64.6">26</text>
<text x="112.4" y="67.9">53</text>
<text x="218.3" y="137" transform="rotate(-90 218.3 137)">41,3</text>
<text x="146" y="215.4">2</text>
<text x="208.7" y="214">1</text>
</g>
<g font-size="4.5">
<text x="369.1" y="256.1">Лит.</text>
<text x="383.9" y="256.1">Масса</text>
<text x="399" y="256.1">Масштаб</text>
<text x="230.5" y="261.1">Изм.</text>
<text x="238" y="261.1">Лист</text>
<text x="251.7" y="261.1">№ докум.</text>
<text x="273.7" y="261.1">Подп.</text>
<text x="286" y="261.1">Дата</text>
<text x="231.4" y="266.1">Pазраб.</text>
<text x="248.4" y="266.1">Арзамасов В.В.</text>
<text x="231.4" y="271.1">Пров.</text>
<text x="231.4" y="281.1">Нач.отд.</text>
<text x="231.4" y="276.1">Т.контр.</text>
<text x="366" y="276.1">Лист</text>
<text x="379.4" y="276.1">1</text>
<text x="385.3" y="276.1">Листов</text>
<text x="405.4" y="276.1">1</text>
<text x="231.4" y="286.1">Н.контр.</text>
<text x="231.4" y="291.1">Утв.</text>
</g>
<text font-size="4.4" x="296.5" y="295.5">Копировал:</text>
<text font-size="3.5" x="285.2" y="265.7">07.06.24</text>
<g font-size="3.1">
<text x="116.4" y="65.8">+0,021</text>
<text x="116.4" y="68.6">+0,010</text>
<text x="216.2" y="130.4" transform="rotate(-90 216.2 130.4)">+0,08</text>
</g>
</svg>
